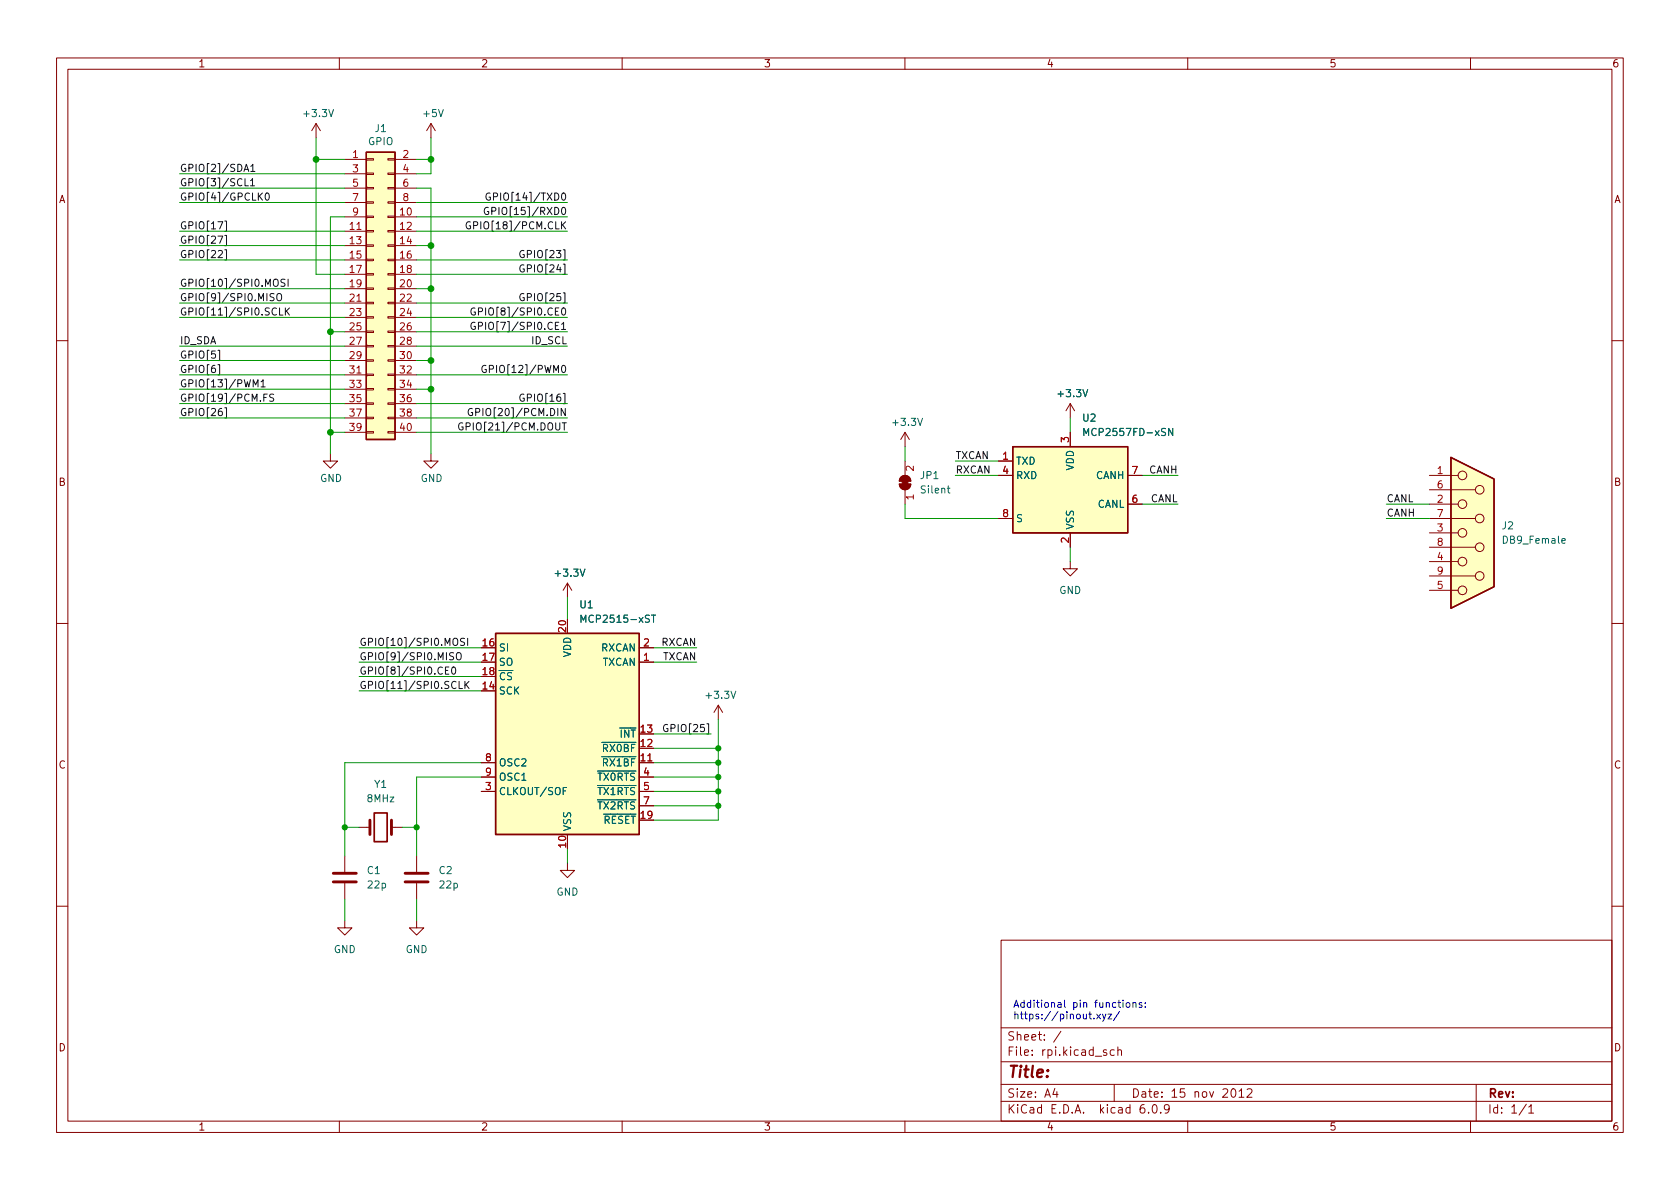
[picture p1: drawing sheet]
<svg xmlns="http://www.w3.org/2000/svg" width="297mm" height="210mm" viewBox="0 0 297 210" stroke-linecap="round" stroke-linejoin="round" font-family="sans-serif">
<g fill="none" stroke="#840000" stroke-width=".18">
<path d="M10 10.2h277v190.1h-277zM12 12.2h273v186.1h-273zM60 10.2v2M110 10.2v2M160 10.2v2M210 10.2v2M260 10.2v2M55.9 21.8l-.8 1.3M55.9 21.8v2.6M55.9 21.8l.7 1.3M61 28.2h3.8M61 38.3h3.8"/>
<path d="M61 30.7h3.8M61 33.3h3.8M61 35.8h3.8M64.8 38.2h1.2v.3h-1.2zM64.8 35.7h1.2v.2h-1.2zM64.8 33.1h1.2v.3h-1.2zM64.8 30.6h1.2v.3h-1.2zM64.8 28.1h1.2v.2h-1.2zM68.6 38.2h1.2v.3h-1.2zM68.6 35.7h1.2v.2h-1.2zM68.6 33.1h1.2v.3h-1.2zM68.6 30.6h1.2v.3h-1.2z"/>
<path d="M68.6 28.1h1.2v.2h-1.2zM69.8 28.2h3.9M69.8 38.3h3.9M69.8 30.7h3.9M69.8 33.3h3.9M69.8 35.8h3.9M76.2 21.8l-.8 1.3M76.2 21.8v2.6M76.2 21.8l.8 1.3M61 40.9h3.8M61 43.4h3.8M61 46h3.8"/>
<path d="M61 48.5h3.8M61 51h3.8M61 53.6h3.8M61 56.1h3.8M61 58.7h3.8M64.8 58.5h1.2v.3h-1.2zM64.8 56h1.2v.3h-1.2zM64.8 53.5h1.2v.2h-1.2zM64.8 50.9h1.2v.3h-1.2zM64.8 48.4h1.2v.2h-1.2zM64.8 45.8h1.2v.3h-1.2zM64.8 43.3h1.2v.3h-1.2z"/>
<path d="M64.8 40.8h1.2v.2h-1.2zM68.6 58.5h1.2v.3h-1.2zM68.6 56h1.2v.3h-1.2zM68.6 53.5h1.2v.2h-1.2zM68.6 50.9h1.2v.3h-1.2zM68.6 48.4h1.2v.2h-1.2zM68.6 45.8h1.2v.3h-1.2zM68.6 43.3h1.2v.3h-1.2zM68.6 40.8h1.2v.2h-1.2zM69.8 40.9h3.9M69.8 43.4h3.9M69.8 46h3.9"/>
<path d="M69.8 48.5h3.9M69.8 51h3.9M69.8 53.6h3.9M69.8 56.1h3.9M69.8 58.7h3.9M10 60.2h2M61 61.2h3.8M61 63.7h3.8M61 66.3h3.8M61 68.8h3.8M61 71.4h3.8M61 73.9h3.8"/>
<path d="M61 76.4h3.8M64.8 76.3h1.2v.3h-1.2zM64.8 73.8h1.2v.2h-1.2zM64.8 71.2h1.2v.3h-1.2zM64.8 68.7h1.2v.3h-1.2zM64.8 66.2h1.2v.2h-1.2zM64.8 63.6h1.2v.3h-1.2zM64.8 61.1h1.2v.2h-1.2zM68.6 76.3h1.2v.3h-1.2zM68.6 73.8h1.2v.2h-1.2zM68.6 71.2h1.2v.3h-1.2zM68.6 68.7h1.2v.3h-1.2z"/>
<path d="M68.6 66.2h1.2v.2h-1.2zM68.6 63.6h1.2v.3h-1.2zM68.6 61.1h1.2v.2h-1.2zM69.8 61.2h3.9M69.8 63.7h3.9M69.8 66.3h3.9M69.8 68.8h3.9M69.8 71.4h3.9M69.8 73.9h3.9M69.8 76.4h3.9M160 76.4v2.6M160 76.4l-.7 1.3"/>
<path d="M160 76.4l.8 1.3M189.2 71.4v2.5M189.2 76.4v2.6M189.2 71.4l-.7 1.2M189.2 71.4l.8 1.2M285 60.2h2M58.4 80.3v1.2h1.3l-1.3 1.3-1.3-1.3h1.3M76.2 80.3v1.2h1.3l-1.3 1.3-1.3-1.3h1.3M159 85.6h2a1.02 1.02 0 0 1-1 1 1.02 1.02 0 0 1-1-1zM159.3 84.4a1.02 1.02 0 0 1 1.1-.3 1.02 1.02 0 0 1 .6 1h-2zM160 81.5v2.6M160 86.6v2.5"/>
<path d="M176.5 91.7h2.6M176.5 84.1h2.6M176.5 81.5h2.6M189.2 99.3v1.3h1.3l-1.3 1.2-1.2-1.2h1.2M189.2 94.2v2.6M199.4 89.1h2.5M199.4 84.1h2.5M252.7 99.3h5.1M252.7 96.8h8.2M252.7 94.2h5.1M252.7 91.7h8.2M252.7 89.1h5.1"/>
<path d="M252.7 86.6h8.2M252.7 84.1h5.1M10 110.2h2M100.3 103.1l-.7 1.3M100.3 103.1v2.6M100.3 103.1l.8 1.3M113 117.1h2.6M113 114.5h2.6M252.7 104.4h5.1M252.7 101.8h8.2M285 110.2h2M85.1 134.9h2.5"/>
<path d="M85.1 139.9h2.5M85.1 137.4h2.5M113 134.9h2.6M113 139.9h2.6M113 137.4h2.6M127 124.7l-.8 1.3M127 124.7v2.5M127 124.7l.8 1.3M61 151.4v2.8M61 156.2v2.8M63.5 146.3h1.9M69.2 146.3h1.9"/>
<path d="M73.7 151.4v2.8M73.7 156.2v2.8M100.3 152.6v1.3h1.3l-1.3 1.3-1.2-1.3h1.2M113 142.5h2.6M10 160.2h2M61 162.8v1.3h1.2l-1.2 1.2-1.3-1.2h1.3M73.7 162.8v1.3h1.2l-1.2 1.2-1.3-1.2h1.3M177 166.3h108v32h-108zM285 160.2h2M60 198.3v2M110 198.3v2M160 198.3v2"/>
<path d="M177 194.8h108M177 191.8h108M177 187.8h108M177 181.8h108M186.5 192.5l-.4 1h1M186.9 193v1M187.6 182.4l-1.3 1.9M195.6 185.7l-.3-.1-.2 .2v.3l.5 .1v.4h-.5M197 191.8v3M197 185.7l-.4-.1-.3 .3v.4l.1 .3h.6M197.6 185.8l.3-.2 .3 .1 .1 .9M197.6 185.1v1.5"/>
<path d="M202.3 195.3a.59 .59 0 0 0-.7 .7v.5l.1 .3h.4l.3-.1v-.5l-.1-.2-.4-.1-.3 .3M203.1 196.7v.1M203.9 195.4l.2-.1a.81 .81 0 0 1 .6 .7 .81 .81 0 0 1-.3 .8h-.2a.81 .81 0 0 1-.6-.6 .81 .81 0 0 1 .3-.8zM205.2 196.7v.1M206.7 196l-.3 .3h-.3l-.2-.3 .1-.6 .4-.1 .2 .2a.99 .99 0 0 1-.3 1.3h-.3M210 198.3v2M217.8 192.7l.2-.2a.81 .81 0 0 1 .6 .7 .81 .81 0 0 1-.3 .8h-.2a.81 .81 0 0 1-.3-1.3zM219.1 193l.4-.5v1.5M219.1 194h.8M220.5 192.7l.6-.2 .2 .2 .1 .3-1 1h1M260 198.3v2M261 191.8v6.5"/>
<path d="M269.9 195.3l-1.3 1.9M270.3 195.8l.4-.5v1.5M270.3 196.8h.9"/>
<circle cx="258.6" cy="99.3" r=".76"/>
<circle cx="258.6" cy="94.2" r=".76"/>
<circle cx="258.6" cy="84.1" r=".76"/>
<circle cx="258.6" cy="89.1" r=".76"/>
<circle cx="261.6" cy="96.8" r=".76"/>
<circle cx="261.6" cy="86.6" r=".76"/>
<circle cx="261.6" cy="91.7" r=".76"/>
<circle cx="258.6" cy="104.4" r=".76"/>
<circle cx="261.6" cy="101.8" r=".76"/>
</g>
<g fill="#ffffc2" stroke="#ffffc2" stroke-width=".18">
<path d="M64.8 26.9h5v50.8h-5z"/>
<path d="M256.5 80.9l7.7 3.8v19.1l-7.7 3.8z"/>
<path d="M179.1 79h20.3v15.2h-20.3z"/>
<path d="M87.6 112h25.4v35.6h-25.4z"/>
</g>
<path d="M64.8 26.9h5v50.8h-5zM179.1 79h20.3v15.2h-20.3zM256.5 80.9l7.7 3.8v19.1l-7.7 3.8zM87.6 112h25.4v35.6h-25.4z" fill="none" stroke="#840000" stroke-width=".25"/>
<g fill="#840000" stroke="#840000" stroke-width=".18">
<path d="M159.5 84.8h1v1h-1z"/>
<path d="M159 85.6h2a1.02 1.02 0 0 1-1 1 1.02 1.02 0 0 1-1-1z"/>
<path d="M159.3 84.4a1.02 1.02 0 0 1 1.1-.3 1.02 1.02 0 0 1 .6 1h-2z"/>
</g>
<path d="M191.6 77v-1.2l.5 .9 .4-.9v1.2M207.4 75.8v1.2l-.8-1.2v1.2M167.5 86.3h.5M167.7 85.9v1.1l.3 .2M102.7 110v-1.2l.5 .9 .4-.9v1.2M115.2 108.8h.7M100.2 139.3h-.6v1.2" fill="none" stroke="#006464" stroke-width=".18"/>
<path d="M66.2 143.8h2.3v5h-2.3z" fill="none" stroke="#840000" stroke-width=".3"/>
<path d="M58.9 156h4.1M58.9 154.4h4.1M65.4 145v2.6M69.2 145v2.6M71.6 156h4.1M71.6 154.4h4.1" fill="none" stroke="#840000" stroke-width=".51"/>
<g fill="none" stroke="#0f0f0f" stroke-width=".18">
<path d="M39.7 39.1h.4v1.8h-.4M43.1 30.3l.5-1.3 .4 1.3M43.3 30h.6M43.3 31.6v1.3h.6M44.3 32l.3-.4v1.3M44.3 32.9h.7M44.3 29.4l.4-.4v1.3M44.3 30.3h.8M45.9 34.7l.5 .7M46.4 34.1l-.7 .8M47 34.2l.2-.1a.68 .68 0 0 1 .4 .7 .68 .68 0 0 1-.4 .6l-.2-.1-.1-.4zM83.1 39.3a.59 .59 0 0 0-.7 .5 .59 .59 0 0 0 .7 .6l.1-.5h-.2"/>
<path d="M86.3 36.7a.59 .59 0 0 0-.7 .6 .59 .59 0 0 0 .7 .6l.1-.5h-.2M86.6 34.2a.59 .59 0 0 0-.7 .6 .59 .59 0 0 0 .7 .5l.1-.4h-.2M86.9 37.3h.7l.1-.2-.1-.3-.7-.1v1.2M39.7 41.6h.4v1.8h-.4M39.7 44.2h.4v1.8h-.4M48.5 52l-.5-.1-.2 .1v.4l.5 .2 .2 .3-.3 .3-.5-.1M48.5 49.4h.1a.43 .43 0 0 1 .6 .4v.4a.42 .42 0 0 1-.4 .5 .42 .42 0 0 1-.5-.5v-.4zM49.1 52l.1-.1a.43 .43 0 0 1 .6 .4v.5a.42 .42 0 0 1-.4 .4 .42 .42 0 0 1-.5-.4v-.5zM49.4 54.4v1.3h.6M50.4 49.4h-.5l-.2 .1v.4l.6 .2 .1 .3-.2 .2h-.5M50.5 54.4v1.3M50.6 55l.6 .7"/>
<path d="M50.9 49.4v1.2M51.2 54.4l-.7 .8M84 54.5a.59 .59 0 0 0-.7 .6 .59 .59 0 0 0 .7 .6v-.5h-.2M84 57a.59 .59 0 0 0-.7 .6 .59 .59 0 0 0 .7 .6v-.5h-.2M84.6 55.1h.6l.1-.2v-.3l-.7-.2v1.3M84.6 57.7l.6-.1 .1-.2v-.3l-.7-.1v1.3M92.6 46.9a.59 .59 0 0 0-.7 .6 .59 .59 0 0 0 .7 .5l.1-.4h-.2M92.6 44.3a.59 .59 0 0 0-.7 .6 .59 .59 0 0 0 .7 .6l.1-.5h-.2M92.6 52a.59 .59 0 0 0-.7 .5 .59 .59 0 0 0 .7 .6l.1-.5h-.2M38.5 61.9h.3v1.9h-.3M38.5 64.5h.3v1.8h-.3M39.7 72.1h.4v1.8h-.4"/>
<path d="M44.8 68.4v-1.3l.4 1 .4-1v1.3M46.2 67.5l.3-.4v1.3M46.2 68.4h.7M46.6 70.3h.5M47.2 69.7h-.6v1.3M48.4 69.7h-.5l-.2 .1v.4l.6 .2 .1 .3-.2 .3-.5-.1M81.8 74.8a.59 .59 0 0 0-.7 .6 .59 .59 0 0 0 .7 .6l.1-.5h-.3M83.5 72.3a.59 .59 0 0 0-.7 .6 .59 .59 0 0 0 .7 .5l.1-.4h-.3M84.1 72.9l.6-.1 .1-.1v-.4l-.7-.1v1.3M85.9 64.7a.59 .59 0 0 0-.7 .5 .59 .59 0 0 0 .7 .6l.1-.5h-.3M92.6 69.7a.59 .59 0 0 0-.7 .6 .59 .59 0 0 0 .7 .6l.1-.5h-.2M78.8 118.6h.4"/>
<path d="M79.4 117.9h-.6v1.3h.6M80 118l.1-.1a.68 .68 0 0 1 .5 .7 .68 .68 0 0 1-.5 .6 .84 .84 0 0 1-.1-1.2zM80.2 115.5l-.5-.1-.2 .3 .1 .3 .5 .2v.4l-.1 .1-.5-.1M80.3 112.9h.1a.43 .43 0 0 1 .5 .4v.4a.42 .42 0 0 1-.4 .5 .42 .42 0 0 1-.4-.5v-.4zM80.9 115.5l.1-.1a.43 .43 0 0 1 .5 .4v.5a.42 .42 0 0 1-.4 .4 .42 .42 0 0 1-.4-.4v-.5zM82.1 112.9h-.4l-.2 .1v.4l.5 .2 .1 .3-.2 .2h-.5M82.7 112.9v1.2M81.2 120.5v1.3h.6M82.2 120.5v1.3M82.4 121l.5 .8M82.9 120.5l-.7 .7M118 128.2a.59 .59 0 0 0-.7 .5 .59 .59 0 0 0 .7 .6l.1-.5h-.2"/>
</g>
<g fill="none" stroke="#0000c2" stroke-width=".18">
<path d="M193.9 179.3l.7 .9M194.6 179.3l-.7 .9M194.9 179.3l.3 .9M195.5 179.3l-.4 1.2-.2 .1M195.9 179.3h.7l-.7 .9h.7M198 178.8l-1.1 1.7M198.6 176.9v.1M198.6 177.3v.8M199.2 177.3h.3l.3 .2v.4l-.3 .2h-.3l-.1-.2zM200.3 177.4l.2-.1h.3l.1 .8M200.3 177.3v.8M201.9 177.3h-.3l-.2 .2 .1 .2 .4 .1v.3h-.5"/>
<path d="M202.5 178v.1M202.5 177.3v.2"/>
</g>
<g fill="none" stroke="#009600" stroke-width=".18">
<path d="M31.7 30.7h29.3M31.7 33.3h29.3M31.7 35.8h29.3M55.9 24.4v24.1h5.1M55.9 28.2h5.1M61 38.3h-2.6v42M73.7 33.3h2.5v47M73.7 28.2h2.5M73.7 38.3h26.6M73.7 35.8h26.6M76.2 24.4v6.3h-2.5M31.7 51h29.3"/>
<path d="M31.7 56.1h29.3M31.7 40.9h29.3M31.7 53.6h29.3M31.7 46h29.3M31.7 43.4h29.3M58.4 58.7h2.6M73.7 58.7h26.6M73.7 51h2.5M73.7 56.1h26.6M73.7 48.5h26.6M73.7 40.9h26.6M73.7 53.6h26.6"/>
<path d="M73.7 46h26.6M73.7 43.4h2.5M31.7 68.8h29.3M31.7 63.7h29.3M31.7 61.2h29.3M31.7 71.4h29.3M31.7 66.3h29.3M31.7 73.9h29.3M58.4 76.4h2.6M73.7 68.8h2.5M73.7 63.7h2.5M73.7 61.2h26.6"/>
<path d="M73.7 71.4h26.6M73.7 66.3h26.6M73.7 76.4h26.6M73.7 73.9h26.6M160 79v2.5M189.2 73.9v2.5M160 89.1v2.6h16.5M168.9 84.1h7.6M168.9 81.5h7.6M189.2 96.8v2.5M201.9 89.1h6.4M201.9 84.1h6.4"/>
<path d="M245.1 89.1h7.6M245.1 91.7h7.6M63.5 119.6h21.6M63.5 114.5h21.6M63.5 117.1h21.6M100.3 105.7v3.8M115.6 114.5h7.6M115.6 117.1h7.6M63.5 122.2h21.6M85.1 134.9h-24.1v16.5M85.1 137.4h-11.4v14M115.6 137.4h11.4"/>
<path d="M115.6 134.9h11.4M115.6 129.8h10.1M115.6 132.3h11.4M115.6 139.9h11.4M127 127.2v17.8h-11.4M61 159v3.8M61 146.3h2.5M71.1 146.3h2.6M73.7 159v3.8M100.3 150.1v2.5M115.6 142.5h11.4"/>
</g>
<g fill="#009600" stroke="#009600" stroke-width=".18">
<circle cx="76.2" cy="68.8" r=".51"/>
<circle cx="76.2" cy="63.7" r=".51"/>
<circle cx="55.9" cy="28.2" r=".51"/>
<circle cx="76.2" cy="43.4" r=".51"/>
<circle cx="76.2" cy="51" r=".51"/>
<circle cx="76.2" cy="28.2" r=".51"/>
<circle cx="58.4" cy="76.4" r=".51"/>
<circle cx="58.4" cy="58.7" r=".51"/>
<circle cx="127" cy="139.9" r=".46"/>
<circle cx="127" cy="137.4" r=".46"/>
<circle cx="127" cy="142.5" r=".46"/>
<circle cx="127" cy="134.9" r=".46"/>
<circle cx="127" cy="132.3" r=".46"/>
<circle cx="61" cy="146.3" r=".46"/>
<circle cx="73.7" cy="146.3" r=".46"/>
</g>
<text font-size="2.8" fill="#840000" x="178" y="190.6">Title:</text>
<g font-size="2.1" fill="#840000">
<text x="178" y="184">Sheet: /</text>
<text x="178" y="186.7">File: rpi.kicad_sch</text>
<text x="178" y="196.9">KiCad E.D.A. kicad 6.0.9</text>
<text x="178" y="194.1">Size: A4</text>
<text x="200" y="194.1">Date: 15 nov 2012</text>
<text x="263" y="194.1">Rev:</text>
<text x="263" y="196.9">Id: 1/1</text>
</g>
<g font-size="1.8" fill="#840000">
<text x="35" y="11.9">1</text>
<text x="85" y="11.9">2</text>
<text x="135" y="11.9">3</text>
<text x="185" y="11.9">4</text>
<text x="235" y="11.9">5</text>
<text x="285" y="11.9">6</text>
<text x="10.3" y="35.9">A</text>
<text x="285.3" y="35.9">A</text>
<text x="10.3" y="85.9">B</text>
<text x="285.3" y="85.9">B</text>
<text x="10.3" y="135.9">C</text>
<text x="285.3" y="135.9">C</text>
<text x="10.3" y="185.9">D</text>
<text x="285.3" y="185.9">D</text>
<text x="35" y="199.9">1</text>
<text x="85" y="199.9">2</text>
<text x="135" y="199.9">3</text>
<text x="185" y="199.9">4</text>
<text x="235" y="199.9">5</text>
<text x="285" y="199.9">6</text>
</g>
<g font-size="1.8" fill="#006464">
<text x="53.9" y="20.7">+3.3V</text>
<text x="66.3" y="23.3">J1</text>
<text x="75" y="20.7">+5V</text>
<text x="65.1" y="25.6">GPIO</text>
<text x="187.3" y="70.2">+3.3V</text>
<text x="158.1" y="75.3">+3.3V</text>
<text x="191.5" y="74.5">U2</text>
<text x="192.4" y="77.1">MCP2557FD-xSN</text>
<text x="179.6" y="82.2">TXD</text>
<text x="189.9" y="83.2" transform="rotate(-90 189.9 83.2)">VDD</text>
<text x="56.6" y="85.2">GND</text>
<text x="74.3" y="85.2">GND</text>
<text x="162.8" y="84.7">JP1</text>
<text x="163" y="87.2">Silent</text>
<text x="179.6" y="84.7">RXD</text>
<text x="193.8" y="84.7">CANH</text>
<text x="194" y="89.8">CANL</text>
<text x="179.6" y="92.3">S</text>
<text x="189.9" y="93.7" transform="rotate(-90 189.9 93.7)">VSS</text>
<text x="265.6" y="93.6">J2</text>
<text x="98.4" y="102">+3.3V</text>
<text x="265.9" y="96.1">DB9_Female</text>
<text x="102.6" y="107.6">U1</text>
<text x="187.3" y="105">GND</text>
<text x="103.4" y="110.1">MCP2515-xST</text>
<text x="88.1" y="115.2">SI</text>
<text x="88.1" y="117.7">SO</text>
<text x="101" y="116.3" transform="rotate(-90 101 116.3)">VDD</text>
<text x="106.2" y="115.2">RXCAN</text>
<text x="106.4" y="117.7">TXCAN</text>
<text x="88.1" y="122.8">SCK</text>
<text x="88.1" y="120.3">~{CS}</text>
<text x="125" y="123.6">+3.3V</text>
<text x="108.3" y="130.4">~{INT}</text>
<text x="88.1" y="135.5">OSC2</text>
<text x="105.3" y="135.5">~{RX1BF}</text>
<text x="105.3" y="133">~{RX0BF}</text>
<text x="65" y="141.9">8MHz</text>
<text x="66.2" y="139.3">Y1</text>
<text x="88.1" y="140.6">CLKOUT/SOF</text>
<text x="88.1" y="138">OSC1</text>
<text x="104.4" y="138">~{TX0RTS}</text>
<text x="104.4" y="140.6">~{TX1RTS}</text>
<text x="104.4" y="143.1">~{TX2RTS}</text>
<text x="101" y="147.1" transform="rotate(-90 101 147.1)">VSS</text>
<text x="105.2" y="145.7">~{RESET}</text>
<text x="65" y="154.6">C1</text>
<text x="77.7" y="154.6">C2</text>
<text x="65.1" y="157.1">22p</text>
<text x="77.8" y="157.1">22p</text>
<text x="98.4" y="158.4">GND</text>
<text x="59" y="168.5">GND</text>
<text x="71.7" y="168.5">GND</text>
</g>
<g font-size="1.8" fill="#a90000">
<text x="62.4" y="27.9">1</text>
<text x="71.3" y="27.9">2</text>
<text x="62.4" y="30.5">3</text>
<text x="62.4" y="33">5</text>
<text x="62.4" y="35.6">7</text>
<text x="71.3" y="30.5">4</text>
<text x="71.3" y="33">6</text>
<text x="71.3" y="35.6">8</text>
<text x="61.9" y="40.6">11</text>
<text x="62.4" y="38.1">9</text>
<text x="70.8" y="38.1">10</text>
<text x="70.8" y="40.6">12</text>
<text x="61.9" y="43.2">13</text>
<text x="61.9" y="45.7">15</text>
<text x="70.8" y="43.2">14</text>
<text x="70.8" y="45.7">16</text>
<text x="61.9" y="48.3">17</text>
<text x="61.9" y="50.8">19</text>
<text x="61.9" y="53.3">21</text>
<text x="70.8" y="48.3">18</text>
<text x="70.8" y="50.8">20</text>
<text x="70.8" y="53.3">22</text>
<text x="61.9" y="55.9">23</text>
<text x="61.9" y="58.4">25</text>
<text x="70.8" y="55.9">24</text>
<text x="70.8" y="58.4">26</text>
<text x="61.9" y="61">27</text>
<text x="61.9" y="63.5">29</text>
<text x="70.8" y="61">28</text>
<text x="70.8" y="63.5">30</text>
<text x="61.9" y="66">31</text>
<text x="61.9" y="68.6">33</text>
<text x="61.9" y="71.1">35</text>
<text x="70.8" y="66">32</text>
<text x="70.8" y="68.6">34</text>
<text x="70.8" y="71.1">36</text>
<text x="61.9" y="73.7">37</text>
<text x="61.9" y="76.2">39</text>
<text x="70.8" y="73.7">38</text>
<text x="70.8" y="76.2">40</text>
<text x="161.5" y="83.3" transform="rotate(-90 161.5 83.3)">2</text>
<text x="177.3" y="81.3">1</text>
<text x="177.3" y="83.8">4</text>
<text x="189" y="78.2" transform="rotate(-90 189 78.2)">3</text>
<text x="200.2" y="83.8">7</text>
<text x="254.1" y="83.8">1</text>
<text x="161.5" y="88.4" transform="rotate(-90 161.5 88.4)">1</text>
<text x="200.2" y="88.9">6</text>
<text x="254.1" y="88.9">2</text>
<text x="254.1" y="86.4">6</text>
<text x="177.3" y="91.4">8</text>
<text x="189" y="96" transform="rotate(-90 189 96)">2</text>
<text x="254.1" y="94">3</text>
<text x="254.1" y="91.4">7</text>
<text x="254.1" y="99.1">4</text>
<text x="254.1" y="96.5">8</text>
<text x="254.1" y="101.6">9</text>
<text x="254.1" y="104.1">5</text>
<text x="100.1" y="111.7" transform="rotate(-90 100.1 111.7)">20</text>
<text x="85.4" y="114.3">16</text>
<text x="85.4" y="116.8">17</text>
<text x="85.4" y="119.4">18</text>
<text x="113.8" y="116.8">1</text>
<text x="113.8" y="114.3">2</text>
<text x="85.4" y="121.9">14</text>
<text x="113.3" y="129.5">13</text>
<text x="85.9" y="134.6">8</text>
<text x="85.9" y="137.2">9</text>
<text x="113.3" y="134.6">11</text>
<text x="113.3" y="132.1">12</text>
<text x="113.8" y="137.2">4</text>
<text x="85.9" y="139.7">3</text>
<text x="113.8" y="139.7">5</text>
<text x="113.8" y="142.2">7</text>
<text x="100.1" y="149.8" transform="rotate(-90 100.1 149.8)">10</text>
<text x="113.3" y="144.8">19</text>
</g>
<g font-size="1.8" fill="#0f0f0f">
<text x="31.7" y="35.5">GPIO[4]/GPCLK0</text>
<text x="31.7" y="32.9">GPIO[3]/SCL1</text>
<text x="31.7" y="30.4">GPIO[2]/SDA1</text>
<text x="87.7" y="35.5">GPIO[14]/TXD0</text>
<text x="31.7" y="40.5">GPIO[17]</text>
<text x="84.2" y="40.5">GPIO[18]/PCM.CLK</text>
<text x="87.6" y="38">GPIO[15]/RXD0</text>
<text x="31.7" y="43.1">GPIO[27]</text>
<text x="31.7" y="45.6">GPIO[22]</text>
<text x="92.8" y="45.6">GPIO[23]</text>
<text x="31.7" y="50.7">GPIO[10]/SPI0.MOSI</text>
<text x="31.7" y="53.2">GPIO[9]/SPI0.MISO</text>
<text x="92.8" y="48.2">GPIO[24]</text>
<text x="92.8" y="53.2">GPIO[25]</text>
<text x="31.7" y="55.8">GPIO[11]/SPI0.SCLK</text>
<text x="85.5" y="55.8">GPIO[8]/SPI0.CE0</text>
<text x="85.5" y="58.3">GPIO[7]/SPI0.CE1</text>
<text x="31.7" y="63.4">GPIO[5]</text>
<text x="31.7" y="65.9">GPIO[6]</text>
<text x="31.7" y="60.9">ID_SDA</text>
<text x="87" y="65.9">GPIO[12]/PWM0</text>
<text x="94" y="60.9">ID_SCL</text>
<text x="31.7" y="71">GPIO[19]/PCM.FS</text>
<text x="31.7" y="68.5">GPIO[13]/PWM1</text>
<text x="92.8" y="71">GPIO[16]</text>
<text x="31.7" y="73.6">GPIO[26]</text>
<text x="82.8" y="76.1">GPIO[21]/PCM.DOUT</text>
<text x="84.8" y="73.6">GPIO[20]/PCM.DIN</text>
<text x="168.9" y="83.7">RXCAN</text>
<text x="168.9" y="81.2">TXCAN</text>
<text x="203.2" y="83.7">CANH</text>
<text x="203.4" y="88.8">CANL</text>
<text x="245.1" y="88.8">CANL</text>
<text x="245.1" y="91.3">CANH</text>
<text x="63.5" y="116.7">GPIO[9]/SPI0.MISO</text>
<text x="63.5" y="114.2">GPIO[10]/SPI0.MOSI</text>
<text x="63.5" y="119.3">GPIO[8]/SPI0.CE0</text>
<text x="116.9" y="114.2">RXCAN</text>
<text x="117.1" y="116.7">TXCAN</text>
<text x="63.5" y="121.8">GPIO[11]/SPI0.SCLK</text>
<text x="118.2" y="129.4">GPIO[25]</text>
</g>
<g font-size="1.8" fill="#0000c2">
<text x="179.1" y="178.2">Additional pin functions:</text>
<text x="179.1" y="180.2">https://pinout.xyz/</text>
</g>
</svg>
